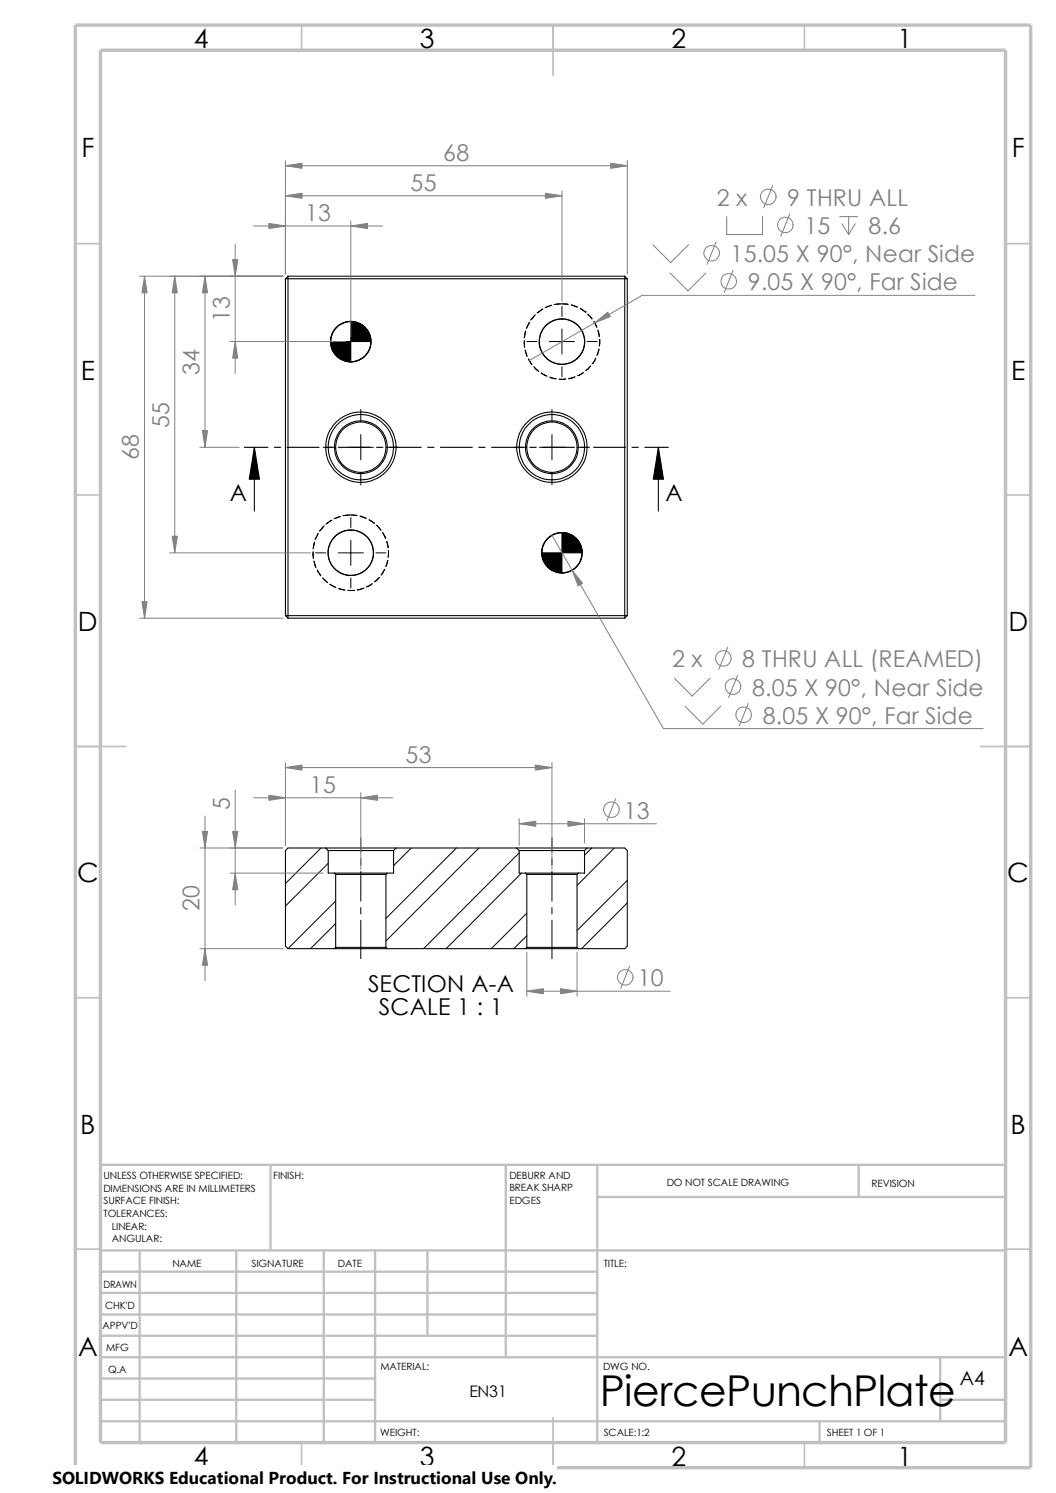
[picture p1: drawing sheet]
<svg xmlns="http://www.w3.org/2000/svg" width="210mm" height="297mm" viewBox="0 0 210 297" stroke-linecap="round" stroke-linejoin="round" font-family="sans-serif">
<g fill="none" stroke="#c0c0c0" stroke-width=".34">
<path d="M60 5v5M110 5v10M160 5v5M15 48.5h5M200 48.5h5M15 98.5h5M200 98.5h5M15 148.5h10M195 148.5h10M15 198.5h5M200 198.5h5M15 248.5h5"/>
<path d="M200 248.5h5M60 287v5M110 282v10M160 287v5"/>
</g>
<g fill="none" stroke="#c0c0c0" stroke-width=".47">
<path d="M53.8 231.7v17.1M100.6 231.7v38.3M118.8 238.1h81.2M118.8 231.7v55.3M170.8 231.7v6.4M200 231.7h-180v55.3M20 253h98.8M20 257.2h98.8M20 248.8h180M27.8 248.8v38.2M47 248.8v38.2M64.4 248.8v38.2"/>
<path d="M74.6 248.8v38.2M85 248.8v16.9M20 278.5h54.6M20 270h180M20 274.2h54.6M20 261.5h98.8M20 265.7h98.8M187 278.5h13M187 270v12.7M20 282.7h180M163 282.7v4.3"/>
</g>
<path d="M15 5h190v287h-190zM20 10h180v277h-180z" fill="none" stroke="#c0c0c0" stroke-width=".68" stroke-linecap="butt"/>
<g fill="none" stroke="#000" stroke-width=".2">
<path d="M69.8 63.9a4 4 0 0 0-4.1 4M73.8 67.9a4 4 0 0 1-4 4.1M104.3 68.3v.7M104.3 67.7v.6M104.3 68.3v.8M104.4 69.6l.1 .1M104.4 69.7l.4 1.3M104.4 66.2l-.1 1M104.5 69.7l.3 1.1M104.5 66.2l-.2 .9M104.5 66l-.1 .2M104.6 65.8l-.1 .4"/>
<path d="M104.8 67.9h2M105.1 71.4l.7 1.1M105.1 71.5l.7 1.1M105.2 64.2l-.5 1.2M105.3 64.1l-.5 1.1M106.1 63l-.4 .6M106.1 63l-.6 .7M106.2 72.9l.9 .9M106.2 73l.9 .9M106.3 62.7l-.2 .3M106.5 62.6l-.4 .4M107.6 74.2l.7 .4"/>
<path d="M107.7 74.3l.6 .3M107.7 61.6l-.8 .6M107.7 61.6l-.9 .7M107.9 61.5l-.2 .1M108 61.5l-.3 .1M108.3 74.6l.4 .2M108.3 74.6l.5 .2M109.3 67.9h5M109.3 75l1.3 .3M109.4 75.1l1.2 .3M109.6 60.7l-1.2 .5M109.7 60.7l-1.2 .5"/>
<path d="M111.2 75.4l.6 .1M111.3 75.4l.5 .1M111.5 60.5l-1.3 .1M111.6 60.5h-1.2M111.8 60.5h1.2zM111.8 61v1.9M111.8 65.4v5M111.8 73v2M112.4 75.4l-.6 .1M112.5 75.4l-.7 .1M113.6 60.7h.3M113.9 60.7l.9 .3"/>
<path d="M113.9 60.7l.9 .4M114.3 75l-1.2 .3M114.4 75l-1.2 .4M115.4 61.4l.4 .2M115.4 61.3l.4 .3M115.8 61.6l.6 .5M116 74.1l-1.1 .7M116 74.1l-1.1 .6M116.4 62.1h.1M116.8 67.9h1.9M116.9 62.5l.5 .5M117.4 72.9l-.9 .8"/>
<path d="M117.4 63l.3 .5M117.4 63l.4 .4M117.5 72.8l-1 .9M118.1 64l.2 .2M118.3 64.2l.4 .9M118.3 71.7l-.5 .6M118.3 71.7l-.4 .6M118.4 71.3l-.1 .4M118.5 71.2l-.2 .5M119.1 69.5l-.4 1.2M119.1 69.4l-.4 1.3M119.2 66.9l-.3-1.2 .3 1.2"/>
<path d="M119.2 67.6l.1 .7M119.3 68.3l-.1 .5M64.3 89h2.5M69.3 89h5M71.8 81.4v2.5M71.8 86.4v5.1M71.8 94v2.5M76.8 89h2.4M102.3 89h2.5M107.3 89h5M109.8 81.4v2.5M109.8 86.4v5.1"/>
<path d="M109.8 94v2.5M114.8 89h2.5M62.2 110.3l.1 .8M62.3 110.3v.7M62.3 109.7v.6M62.4 111.6l.3 .8M62.4 111.7l.3 .7M62.5 107.9l-.2 1.3M62.6 107.8l-.3 1.3M62.7 112.4l.1 .4M62.7 112.4l.1 .5M62.8 110h2"/>
<path d="M63.1 113.4l.7 1.1M63.1 113.5l.7 1.1M63.2 106.2l-.5 1.2M63.3 106.1l-.6 1.1M64.2 115l.9 .8M64.2 115l1 .9M64.3 104.7l-.8 1M64.5 104.6l-.8 1M65.6 116.2l.1 .1M65.7 116.2v.1M65.7 116.3l1 .5M65.7 116.3l1.1 .6"/>
<path d="M65.8 103.5l-1 .8M66 103.5l-1.1 .7M67 103l-.5 .2M67 103l-.6 .2M67.3 110h5M67.3 117.1l.3 .1M67.4 117.1l.2 .1M67.6 102.7l-.6 .3M67.6 117.2l.7 .1M67.7 102.7l-.7 .3M68.3 117.3h.2M68.3 117.3l.3 .1"/>
<path d="M69 102.5l-.6 .1M69 102.5l-.8 .1M69.2 117.4h1.2M69.5 102.4l-.5 .1M69.6 102.4l-.6 .1M69.8 102.4l.7 .1M69.8 103v1.9M69.8 107.5v5M69.8 115v2M70.5 102.5l.5 .1M70.5 102.5h.5M70.5 117.4l-1.2 .1"/>
<path d="M71.6 102.7l1 .3M71.9 117.2l-.7 .1M71.9 117.2l-.8 .1M72.3 117l-.4 .2M72.6 103l.2 .1M73.4 103.4l1 .7M73.4 103.4l1.1 .7M73.8 116.3l-.9 .5M74 116.1l-.2 .2M74.8 110h2M74.9 104.5l.8 1M74.9 104.5h.1"/>
<path d="M74.9 104.5l.9 1M75 115.4l-.5 .3M75.4 114.9l-.9 .8M76.1 106l.6 1.1M76.1 106l.2 .2M76.5 113.3l-.7 1.1M76.5 113.2l-.6 1.1M76.6 106.8l.1 .3M76.9 107.7l.1 .5M76.9 107.7l.2 .5M77 108.2l.2 .8M77 111.5v.2"/>
<path d="M77 111.7l-.2 .7M77.1 111.7l-.4 1M77.1 108.2l.1 .7M77.1 111.5v.2M77.2 109.6l.1 .7M77.3 110.3l-.1 .6M77.3 110.3l-.1 .5M111.8 106a4 4 0 0 0-4.1 4M115.8 110a4 4 0 0 1-4 4M63.8 168.7l-7 7.1M65.3 171.7l-8.5 8.6M66.8 179.2l-9.5 9.5"/>
<path d="M71.8 166.7v2.8M71.8 170.8v1.3M71.8 173.4v5.9M81.8 168.7l-3.5 3.5M90.8 168.7l-14 14M95.2 168.7l-18.4 18.5M103.3 169.7l-19.1 19M103.7 173.7l-15 15M109.8 166.7v2.8M109.8 170.8v1.3M109.8 173.4v5.9M117.7 168.7l-1.5 1.4"/>
<path d="M122.2 168.7l-7.4 7.4M124.8 175.1l-10 10M124.8 179.6l-9.1 9.1M66.8 183.7l-5 5M71.8 180.6v1.2M71.8 183.1v7.6M104.8 181.7l-7.1 7M104.8 186.1l-2.6 2.6M109.8 180.6v1.2M109.8 183.1v7.6"/>
</g>
<g fill="none" stroke="#000" stroke-width=".21">
<path d="M56.8 55.5v67M56.8 55.5h68M57.3 54.9h66.9M57.3 54.9v68.1M57.3 54.9l-.5 .6M124.2 54.9v68.1M124.2 54.9l.6 .6M124.8 55.5v67M48.6 89h4.7M50.6 89v12.7M54.6 89h1.2M57.1 89h6.4"/>
<path d="M64.7 89h1.3M67.3 89h6.3M74.9 89h1.3M77.4 89h6.4M85 89h1.3M87.6 89h6.3M95.2 89h1.3M97.7 89h6.4M105.4 89h1.2M107.9 89h6.4M115.5 89h1.3M118.1 89h6.3"/>
<path d="M125.7 89h1.3M128.2 89h4.7M130.9 89v12.7M56.8 122.5h68M56.8 122.5l.5 .5M57.3 123h66.9M124.8 122.5l-.6 .5M64.8 168.7h-7.5l-.5 .5v19l.5 .5h9.2M64.8 168.7l.5 .5M64.8 168.7h14M65.3 169.2v4.5h1.2M65.3 169.2h13"/>
<path d="M66.5 173.7l.3 .2M66.5 173.7h10.5M66.8 173.9h10M66.8 173.9v14.6M76.8 173.9v14.6M77 173.7l-.2 .2M78.3 169.2v4.5h-1.3M78.8 168.7h23.9M78.8 168.7l-.5 .5M102.7 168.7h14.1M102.7 168.7l.6 .5M103.3 169.2h12.9"/>
<path d="M103.3 169.2v4.5h1.2M104.5 173.7h10.5M104.5 173.7l.3 .2M104.8 173.9v14.6M104.8 173.9h10M114.8 173.9v14.6M115 173.7l-.2 .2M116.2 169.2v4.5h-1.2M116.8 168.7h7.4l.6 .5v19l-.6 .5h-9.2M116.8 168.7l-.6 .5M66.5 188.7h10.5M66.8 188.5l-.3 .2"/>
<path d="M66.8 188.5h10M76.8 188.5l.2 .2M77 188.7h27.5M104.5 188.7h10.5M104.8 188.5l-.3 .2M104.8 188.5h10M114.8 188.5l.2 .2"/>
<circle cx="69.8" cy="67.9" r="4"/>
<circle cx="69.8" cy="68" r="4"/>
<circle cx="111.8" cy="68" r="4.5"/>
<circle cx="71.8" cy="89" r="5"/>
<circle cx="71.8" cy="89" r="7"/>
<circle cx="71.8" cy="89" r="5.3"/>
<circle cx="71.8" cy="89" r="6.5"/>
<circle cx="109.8" cy="89" r="6.5"/>
<circle cx="109.8" cy="89" r="7"/>
<circle cx="109.8" cy="89" r="5.3"/>
<circle cx="109.8" cy="89" r="5"/>
<circle cx="69.7" cy="110" r="4.5"/>
<circle cx="111.8" cy="110" r="4"/>
</g>
<g fill="none" stroke="#808080" stroke-width=".2">
<path d="M56.8 33h68M56.8 32v22.5M56.8 38.9h55M111.8 38v21.9M124.8 32v22.5M153.7 36.9l-1.8 4.5M27.8 54.9h28.5M28.7 54.9v68.1M34.8 54.9v55.1M40.8 54.9v34.1M46.8 48.6v25.7M50.4 45h25.7"/>
<path d="M69.8 43.9v23.1M129.8 48.7l3.6 3.5 3.5-3.5M133.3 54.3l3.5 3.6 3.6-3.6M142.4 48.1l-1.8 4.5M144.5 43.1v3.6h7.1v-3.6M145.8 53.8l-1.8 4.4M157.1 42.5l-1.8 4.5M167 43.1h3.6M167.4 44.5l1.4 2.2M168.8 43.1v3.6M170.1 44.5l-1.3 2.2M193.9 58.8h-66.2l-22.4 12.9"/>
<path d="M45.8 67.9h22.9M39.8 89h7.8M33.7 110h28.1M109.8 106.5l22.2 38.4h63.5M27.8 123h28.5M134.1 134.9l3.6 3.6 3.5-3.6M144.7 128.7l-1.7 4.5M146.7 134.4l-1.8 4.4M148.8 140l-1.8 4.4M46.8 157.2v22.8M50.4 158.7h27.7M56.8 151.7v16.5"/>
<path d="M56.8 152.7h53M71.8 157.7v15.3M109.8 151.7v21.3M122.5 158.9l-1.8 4.4M136.2 140.5l3.6 3.6 3.5-3.6M39.8 168.7h16.5M40.8 162.3v32.8M45.8 173.7h18.5M103.3 163.9h27.3M103.3 162.9v5.3M116.2 162.9v4.8M39.8 188.7h16.5"/>
<path d="M104.8 189.4v8.8M104.8 197.2h28.5M114.8 189.4v8.8M125.2 192.2l-1.8 4.4"/>
<circle cx="152.8" cy="39.2" r="1.56"/>
<circle cx="141.5" cy="50.4" r="1.56"/>
<circle cx="144.9" cy="56" r="1.56"/>
<circle cx="156.2" cy="44.7" r="1.56"/>
<circle cx="143.9" cy="131" r="1.56"/>
<circle cx="145.8" cy="136.6" r="1.55"/>
<circle cx="147.9" cy="142.2" r="1.56"/>
<circle cx="121.6" cy="161.1" r="1.56"/>
<circle cx="124.3" cy="194.4" r="1.56"/>
</g>
<g fill="#808080" stroke="#808080" stroke-width=".2">
<path d="M34.8 54.9l.5 3.4h-1.1z"/>
<path d="M34.2 106.7h1.1l-.5 3.3z"/>
<path d="M40.3 85.6h1l-.5 3.4z"/>
<path d="M40.8 54.9l.5 3.4h-1z"/>
<path d="M28.7 54.9l.6 3.4h-1.1z"/>
<path d="M28.2 119.7h1.1l-.6 3.3z"/>
<path d="M56.8 33l3.3-.5v1z"/>
<path d="M108.5 38.4l3.3 .5-3.3 .6z"/>
<path d="M56.8 38.9l3.3-.5v1.1z"/>
<path d="M46.8 67.9l.5 3.3h-1z"/>
<path d="M113.8 113.5l2.1 2.5-.9 .5z"/>
<path d="M121.5 32.5l3.3 .5-3.3 .5z"/>
<path d="M69.8 45l3.3-.6v1.1z"/>
<path d="M53.5 44.4l3.3 .6-3.3 .5z"/>
<path d="M46.3 51.6h1l-.5 3.3z"/>
<path d="M118.3 64.2l2.6-2.1 .5 .9z"/>
<path d="M56.8 152.7l3.3-.5v1z"/>
<path d="M106.5 152.2l3.3 .5-3.3 .5z"/>
<path d="M46.3 165.4h1l-.5 3.3z"/>
<path d="M46.8 173.7l.5 3.3h-1z"/>
<path d="M103.3 163.9l3.3-.5v1z"/>
<path d="M112.9 163.4l3.3 .5-3.3 .5z"/>
<path d="M40.8 188.7l.5 3.3h-1z"/>
<path d="M40.3 165.4h1l-.5 3.3z"/>
<path d="M71.8 158.7l3.3-.5v1z"/>
<path d="M53.5 158.2l3.3 .5-3.3 .5z"/>
<path d="M111.5 196.7l3.3 .5-3.3 .5z"/>
<path d="M104.8 197.2l3.3-.5v1z"/>
</g>
<g fill="#000" stroke="#000" stroke-width=".2">
<path d="M65.7 67.9h4.1v4.1a4 4 0 0 1-4.1-4.1z" fill-rule="evenodd"/>
<path d="M69.8 63.9a4 4 0 0 1 4 4h-4z" fill-rule="evenodd"/>
<path d="M107.7 110h4.1v4a4 4 0 0 1-4.1-4z" fill-rule="evenodd"/>
<path d="M111.8 106a4 4 0 0 1 4 4h-4z" fill-rule="evenodd"/>
</g>
<path d="M50.6 89l1 6.3h-2zM130.9 89l1.1 6.3h-2.1z" fill="#000" stroke="#000" stroke-width=".21"/>
<path d="M10.4 291.5h100.4v5.5h-100.4z" fill="#fff"/>
<text font-size="8.5" x="119.3" y="279.7">PiercePunchPlate</text>
<g font-size="5.3">
<text x="38.5" y="9.6">4</text>
<text x="83.5" y="9.6">3</text>
<text x="133.5" y="9.6">2</text>
<text x="178.5" y="9.6">1</text>
<text x="16.2" y="31.3">F</text>
<text x="201.2" y="31.3">F</text>
<text x="16" y="75.6">E</text>
<text x="201.1" y="75.6">E</text>
<text x="15.5" y="125.6">D</text>
<text x="200.6" y="125.6">D</text>
<text x="15.3" y="175.6">C</text>
<text x="200.3" y="175.6">C</text>
<text x="16" y="225.6">B</text>
<text x="201" y="225.6">B</text>
<text x="15.5" y="269.8">A</text>
<text x="200.5" y="269.8">A</text>
<text x="38.5" y="291.6">4</text>
<text x="83.5" y="291.6">3</text>
<text x="133.5" y="291.6">2</text>
<text x="178.5" y="291.6">1</text>
</g>
<g font-size="4.6" fill="#808080">
<text x="88.1" y="32">68</text>
<text x="81.7" y="38">55</text>
<text x="142.6" y="40.9">2 x</text>
<text x="156.6" y="40.9">9 THRU ALL</text>
<text x="60.7" y="44">13</text>
<text x="160" y="46.6">15</text>
<text x="172.7" y="46.6">8.6</text>
<text x="145.3" y="52.2">15.05 X 90°, Near Side</text>
<text x="148.7" y="57.8">9.05 X 90°, Far Side</text>
<text x="45.7" y="64.1" transform="rotate(-90 45.7 64.1)">13</text>
<text x="39.7" y="74.6" transform="rotate(-90 39.7 74.6)">34</text>
<text x="33.7" y="85.1" transform="rotate(-90 33.7 85.1)">55</text>
<text x="27.6" y="91.5" transform="rotate(-90 27.6 91.5)">68</text>
<text x="133.7" y="132.8">2 x</text>
<text x="147.6" y="132.8">8 THRU ALL (REAMED)</text>
<text x="149.6" y="138.4">8.05 X 90°, Near Side</text>
<text x="151.7" y="144">8.05 X 90°, Far Side</text>
<text x="80.7" y="151.8">53</text>
<text x="45.7" y="161.1" transform="rotate(-90 45.7 161.1)">5</text>
<text x="61.6" y="157.8">15</text>
<text x="124.1" y="162.9">13</text>
<text x="39.7" y="181.3" transform="rotate(-90 39.7 181.3)">20</text>
<text x="126.8" y="196.2">10</text>
</g>
<g font-size="4.6">
<text x="45.7" y="99.7">A</text>
<text x="132.3" y="99.7">A</text>
<text x="73.2" y="197.3">SECTION A-A</text>
<text x="75.4" y="201.8">SCALE 1 : 1</text>
</g>
<text font-size="3.9" x="190.9" y="275.5">A4</text>
<text font-size="3.4" x="10.4" y="295.2">SOLIDWORKS Educational Product. For Instructional Use Only.</text>
<text font-size="3.2" x="93.3" y="277.9">EN31</text>
<g font-size="2">
<text x="20.6" y="234.6">UNLESS OTHERWISE SPECIFIED:</text>
<text x="20.6" y="237.1">DIMENSIONS ARE IN MILLIMETERS</text>
<text x="20.6" y="239.6">SURFACE FINISH:</text>
<text x="54.4" y="234.6">FINISH:</text>
<text x="101.3" y="239.5">EDGES</text>
<text x="101.3" y="234.5">DEBURR AND</text>
<text x="101.3" y="237">BREAK SHARP</text>
<text x="132.6" y="236">DO NOT SCALE DRAWING</text>
<text x="173.3" y="236.2">REVISION</text>
<text x="20.6" y="242.1">TOLERANCES:</text>
<text x="22.2" y="244.6">LINEAR:</text>
<text x="22.2" y="247.1">ANGULAR:</text>
<text x="50" y="252">SIGNATURE</text>
<text x="67.2" y="252">DATE</text>
<text x="120.1" y="252">TITLE:</text>
<text x="20.6" y="256.2">DRAWN</text>
<text x="34.3" y="252.1">NAME</text>
<text x="20.9" y="260.4">CHK'D</text>
<text x="20.4" y="264.5">APPV'D</text>
<text x="21.1" y="268.8">MFG</text>
<text x="21.5" y="273.1">Q.A</text>
<text x="75.6" y="272.5">MATERIAL:</text>
<text x="119.9" y="272.5">DWG NO.</text>
<text x="75.6" y="285.6">WEIGHT:</text>
<text x="120.1" y="285.6">SCALE:1:2</text>
<text x="164.5" y="285.6">SHEET 1 OF 1</text>
</g>
</svg>
